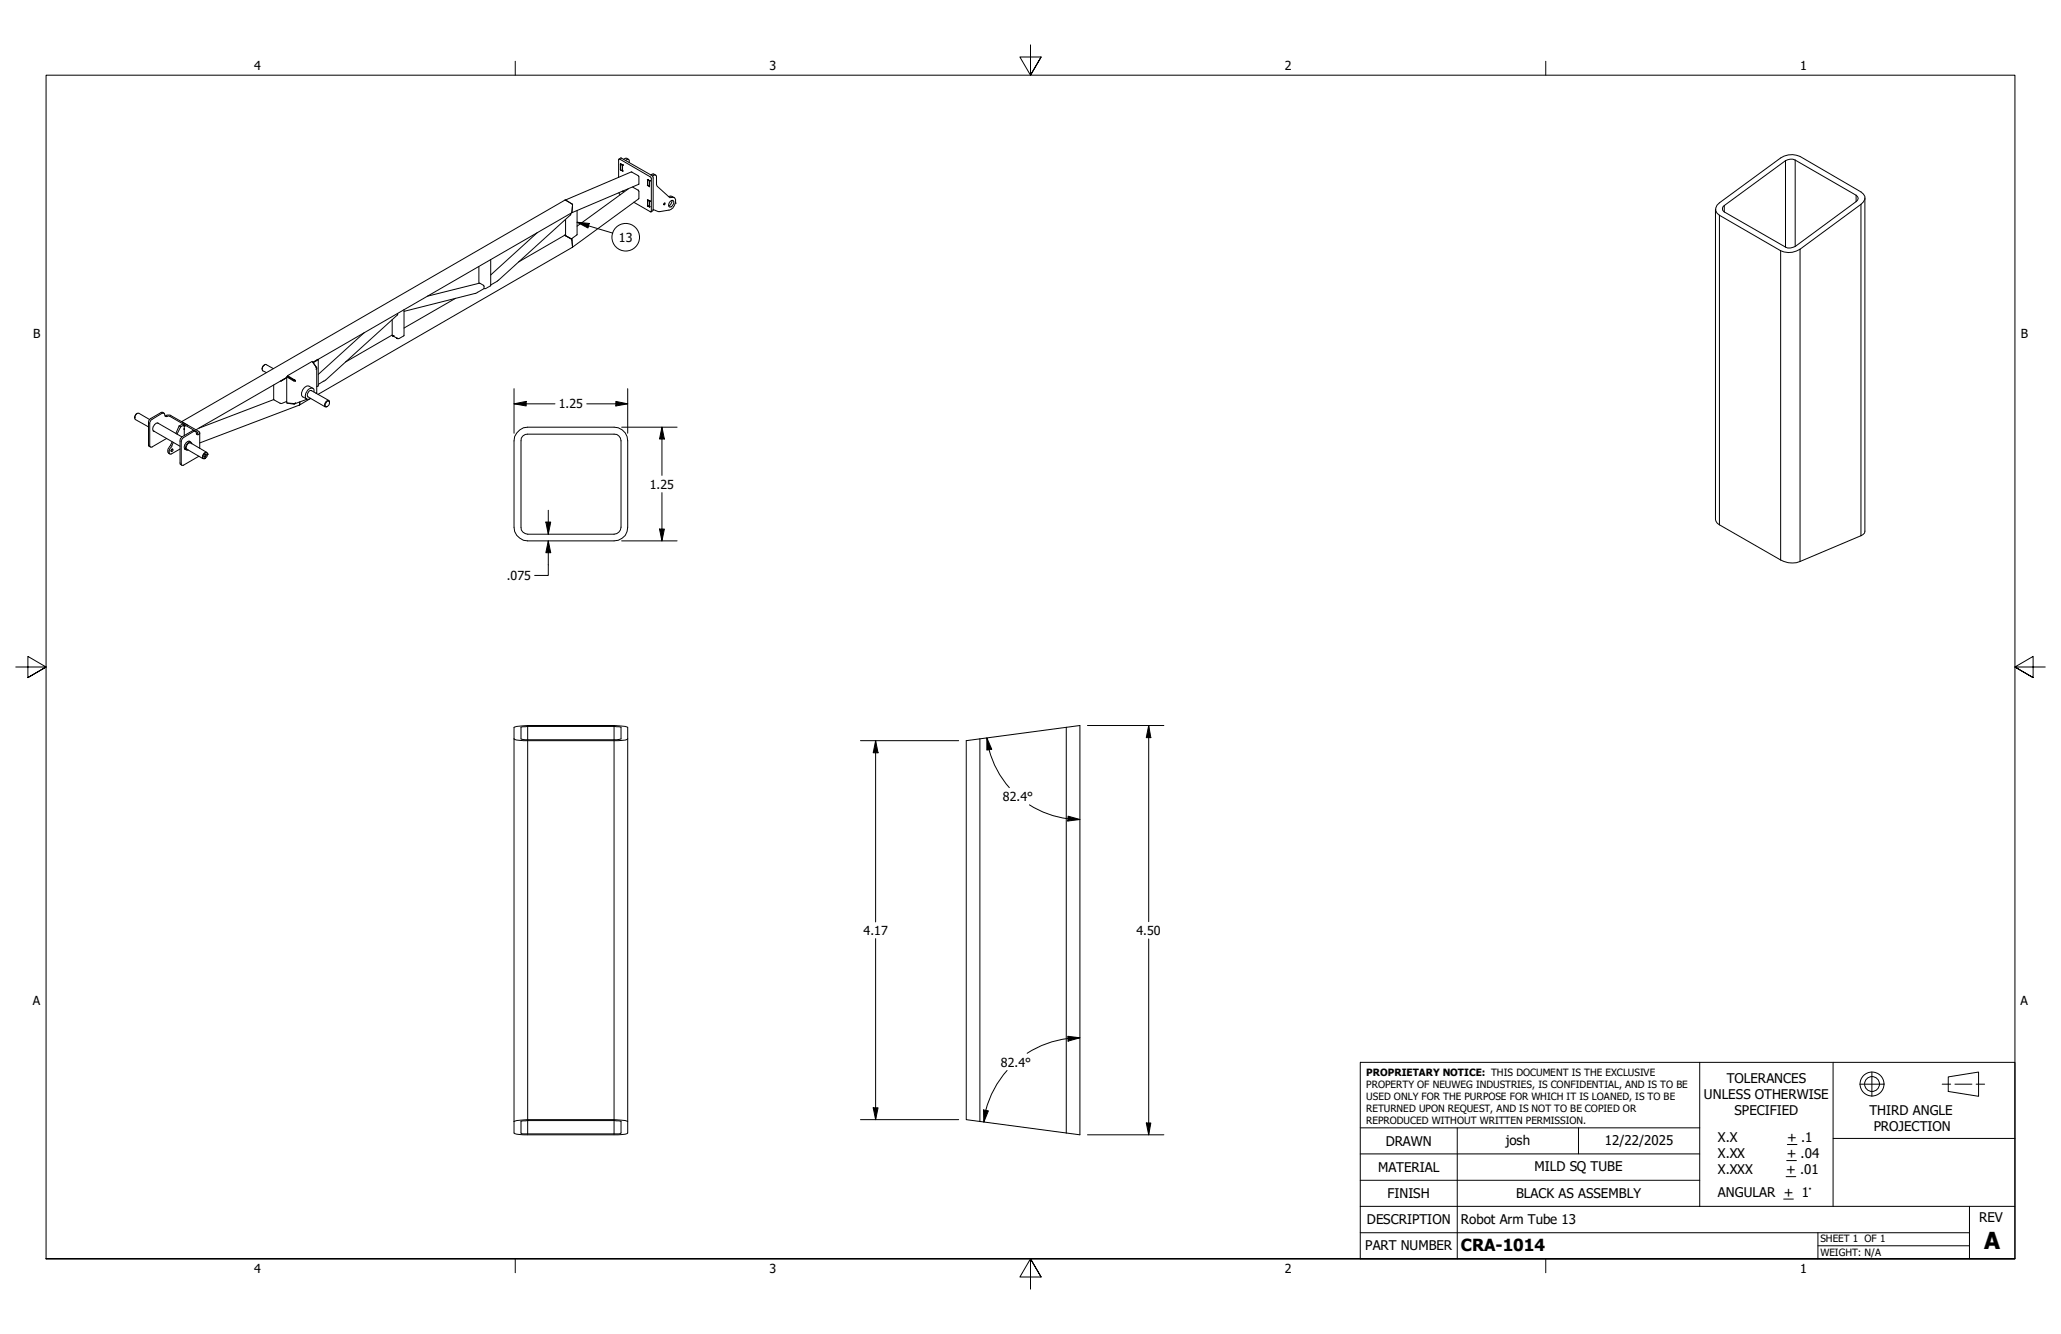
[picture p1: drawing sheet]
<svg xmlns="http://www.w3.org/2000/svg" width="432mm" height="279mm" viewBox="0 0 432 279" stroke-linecap="round" stroke-linejoin="round" font-family="sans-serif">
<!-- layer: Visible (ANSI) -->
<g fill="none" stroke="#000" stroke-width=".21">
<path d="M129.6 37.1l.1-3.8 6.7 3.8 .1 7.2-.2 .1-3.5-2M129.7 33.3l.5-.2 6.6 3.9v7.1l-.4 .3M130 35.5v.1M130 34.4v1.2M130 35.6h.1M130 34.4h.1M130 35.6l.4 .2M130 34.4l.4 .2M130 34.4l.4 .1M130.4 34.5h.1M130.4 35.8h.1M130.4 34.5v.1"/>
<path d="M130.4 34.6v1.2M130.4 34.6h.1M130.7 33.3l.6-.2 .4 .3M131.1 33.6l.2-.1a.3 .3 0 0 1 .4-.1 .3 .3 0 0 1 .1 .3v.3M131.6 39.6l-10.7 7.8M132.5 39.2l1.3 .7v1.8l-13.9 10.1M135.7 37.6h.1M135.6 38.8h.1M135.6 38.8l.1 .1M135.7 37.7l.4 .1zM135.7 38.9l.4 .2M135.7 38.9h.1"/>
<path d="M135.7 38.8l.4 .3M135.7 37.6v1.2M136.1 37.9h.1M136.1 39.1h.1M136.1 37.8h.1M136.1 37.8v.1M136.1 37.8v1.3M136.1 37.9v1.2M136.3 36.6l.5-.2 .6 .3M136.7 36.9l.3-.2a.34 .34 0 0 1 .4 0 .34 .34 0 0 1 .1 .3v1.7l.2 .3 2.6 2.4 .5-.1a.77 .77 0 0 1 .7 1.2l-.5 1-.7 .5-2.4 .3-1.1-.4M100.3 55.8v3.5M102.8 54.4v5.4l-1.1 .7h-.3"/>
<path d="M112.6 48.7l-9.8 8.9M118.3 49.3l1.5 .9 .1 1.6M118.3 49.3l-9.7 5.6M118.4 41.9l13.9-5.9 1.4 .8 .2 .2-.1 1.6-14 6M118.5 49.1l-.2 .2M119.6 44.7v.3l-15.2 13.7-1.6 1M119.8 44.6l.1-1.9-1.5-.8-80.4 46.4M119.8 44.6l-54.2 31.3 .9-.6M119.9 51.8l-53.3 30.8M120.9 44.1v5l-1.1 .9h-.2l-1.1-.7v-3.3M129.7 40.4l.3 .4M130.4 40.1h.1"/>
<path d="M135.6 43.1h.1M135.7 43.1h.1M135.7 41.9v1.2M135.7 41.9h.1M135.7 41.9l.4 .2M135.7 43.1l.4 .2M136.1 42.2h.1M136.1 43.3h.1M136.1 42.1h.1M136.1 42.1v.1M136.1 42.2v1.1M140.1 41.1h.6l.5 .3"/>
<path d="M140.3 42.3a.46 .46 0 0 1 .7-.3 .46 .46 0 0 1 0 .8l-.2 .3a.44 .44 0 0 1-.6 .2 .44 .44 0 0 1-.1-.7zM140.8 42l-.3 .8-.4 .3M141.5 42.5h.1M360.2 42.5l12.9-9.4a4.2 4.2 0 0 1 4-.3l12.8 7.4a1.41 1.41 0 0 1 .9 1.3 1.41 1.41 0 0 1-.9 1.3l-12.8 9.4a4.2 4.2 0 0 1-4 .3l-12.9-7.4a1.46 1.46 0 0 1-.8-1.3 1.46 1.46 0 0 1 .8-1.3zM360.9 43.4l13.2-9.7a2.17 2.17 0 0 1 2-.2l12.8 7.4 .4 .6-.4 .7-12.8 9.4a2.17 2.17 0 0 1-2 .2l-12.8-7.4-.4-.3zM390.7 41.5v70.1l-.8 .6-12.8 5.4a4.7 4.7 0 0 1-4-.3l-12.9-7.4-.4-.3-.4-.8v-65M55.4 76.4l-.3 .3-.2 .6M57.3 77.2l-1.5-.8a.83 .83 0 0 0-.8 .4 .83 .83 0 0 0 .1 .9l.7 .3M58.9 79.8l1.2-.7-19.1 10.9M60.1 79.1l-1.4 .7M60.1 78.9h.1l1.3 .7v.2M60.1 78.9v5.5l1.4 .1 .4-.1-.3 .2"/>
<path d="M60.1 78.9l1.4 .9M60.3 78.7l-.1 .1 1.4 .8v-.1M60.3 78.7l1.3 .8M60.3 78.9h.1M60.7 79.1h.1M61.4 79.5h.1M61.5 79.8h.4M61.5 79.6l.3 .2M61.6 79.6l.2 .2M61.6 79.5l.3 .3M61.8 79.8h.1M65.5 75.8l.7 1.2"/>
<path d="M66.3 76.9l.1 .4h-.2v-.4l-.8-1.2-5.1 3M66.4 77.1l-.1 5.3M66.6 75.2l-.9 .7M66.7 75.3v5.5l-.3 .2M76.3 69.7l-9.6 8.7M82.2 66.9v3.3l.2 .2M82.2 70.2l-9.8 5.6M82.4 70.4h.1M82.4 70.4l.7 .5M83.1 70.9h.1M83.2 70.9h.1M83.3 65.7l-.1 .3-15 13.6-1.5 .9"/>
<path d="M84.6 64.8v5.5l-1 .6h-.4M89.5 62l11-2.7 .9 .6v.6l-1.8 1-15 3.7M95.4 62.5l-10.8 6.2M28.2 87.5h.1M28.8 86.6l-.4 .2-.2 .7M31.4 87.9l-2.3-1.3a.89 .89 0 0 0-.7 1.3l2.7 1.5M32.1 90.2l5.6 3.3M33 88.6l5.1 2.9M33.2 88.7a.74 .74 0 0 0-1.1 .6l-.1 .7 .3 .4M34.4 86.6l-.6-.2-2.3 1.3-.3 .4-.1 5.3 .4 .2M34.5 87.1l.5-.2h.6l6.1 3.5a.38 .38 0 0 1-.1 .6 .38 .38 0 0 1-.5-.4 .32 .32 0 0 0-.2-.3 .32 .32 0 0 0-.3 .1l-2.3 1.4-.3 .5v4.8a.32 .32 0 0 0 .1 .3 .32 .32 0 0 0 .4 0l3.2-1.8M35.9 94.2l.1-.1a.23 .23 0 0 1 .3 .2 .23 .23 0 0 1-.3 .3l-.2-.1z"/>
<path d="M36 94.1l-.2 .3M36.1 92.5l-.3 .7a1.45 1.45 0 0 0-.5 1.7l.3 .2M36.3 92.6l-.3 .9a1.31 1.31 0 0 0-.4 1.6l2.1-1.1M37.5 89.2l-.7 1.6M37.5 89.2l.3 .2M37.8 89.4l-.7 1.5M38.1 88.3l1.3 .8M38.5 89.9h.1M38.6 89.3h.1M38.6 89.8v.1M38.6 89.2v.1M38.6 89.9h.1"/>
<path d="M38.6 89.2v-.2l-.8 .4M38.6 89.2h.1M38.6 89.3v.5M38.6 89.9v1.3M38.6 89l-.2-.2-.9 .4M38.7 89.2h.1M38.7 94l.4 .2M39.6 92.4l.4 .2M39.8 92.5a.74 .74 0 0 0-1.1 .6l-.1 .8 .3 .3M40.2 93a.5 .5 0 0 0-.5-.4 .5 .5 0 0 0-.5 .3l-.3 .8a.42 .42 0 0 0 .1 .5 .42 .42 0 0 0 .4 0M41 90.4l-.6-.2-2.3 1.3-.3 .4-.1 5.3 .4 .3M41.1 90.9a.27 .27 0 0 0 .3-.1 .27 .27 0 0 0 .1-.2l-5.9-3.4h-.5a.41 .41 0 0 1-.5-.1 .41 .41 0 0 1-.1-.4l-.3-.2-.2 .1-2.3 1.3-.3 .6v4.8a.32 .32 0 0 0 .1 .3 .32 .32 0 0 0 .4 0l3-1.8"/>
<path d="M41.8 90.7v3.2M42.8 95.2l.1-.1a.27 .27 0 0 1 .4 .2 .27 .27 0 0 1-.2 .3 .22 .22 0 0 1-.3 .1 .22 .22 0 0 1 0-.3zM42.9 94.9l.1-.1a.4 .4 0 0 1 .5 .2 .4 .4 0 0 1-.1 .4l-.1 .3a.45 .45 0 0 1-.7 .3 .45 .45 0 0 1 0-.8zM42.9 95.1a.25 .25 0 0 1 .2 .4 .25 .25 0 0 1-.4 .1M43.3 94.7l-3.4-1.9a.89 .89 0 0 0-.7 1.3l3.3 2M43.5 95.1a.48 .48 0 0 0-.5-.4 .48 .48 0 0 0-.5 .5l-.1 .5a.34 .34 0 0 0 .2 .4 .34 .34 0 0 0 .4-.1M43.5 95.1h.1M57.3 80.6v3.1l1.5 .8 1.3-.4M57.3 83.7l-15.6 6M60.2 84.4l1.4 .2v-.1M62.7 84.8l-20.9 8M62.8 84.2l-.1 .6"/>
<path d="M64.3 83.6l-2.6 1M65.1 83.4l-2.4 1.4M65.2 81.8l3.7 2.1M65.3 81.9a.8 .8 0 0 0-.9 1l.1 .2 3.6 2.1M65.5 81.3l-.7-.4a1.53 1.53 0 0 0-1.6 1.8l.2 .4 .9 .5-.2 .1 .1-.1M65.8 82.1a.6 .6 0 0 0-.2-.8 .6 .6 0 0 0-.8 .2 1.43 1.43 0 0 0-.5 2.1l.7-.2M68.5 84.1a.36 .36 0 0 1 .5 0 .36 .36 0 0 1 0 .5l-.1 .2a.41 .41 0 0 1-.6 .4 .41 .41 0 0 1 0-.7zM69 84.3a.38 .38 0 0 0-.3-.4 .38 .38 0 0 0-.4 .3l-.3 .6a.36 .36 0 0 0 .2 .4 .36 .36 0 0 0 .4 0M108.3 90.7l.6-.7 .8-.4 .9-.1h18.1a2.86 2.86 0 0 1 2.8 2.8v18.1a2.74 2.74 0 0 1-2.8 2.9h-18.1a2.96 2.96 0 0 1-2.9-2.9v-18.1l.1-.9zM109.5 91.3l.5-.3 .6-.1h18.1a1.41 1.41 0 0 1 1.4 1.4v18.1a1.52 1.52 0 0 1-1.4 1.5h-18.1a1.41 1.41 0 0 1-1.4-1.5v-18.1v-.5zM107.7 152.3l.6-.2 2.3-.1h18.1l2.3 .1 .5 .2v85a2.72 2.72 0 0 1-2 .4h-19.8a3.1 3.1 0 0 1-2-.4zM107.7 154.7a3.1 3.1 0 0 0 2 .4h19.8a2.72 2.72 0 0 0 2-.4"/>
<path d="M109.2 152.3l1.4-.2 19.1 .1 .4 .1v2.4l-.9 .2h-19.2l-.8-.2zM202.4 155.1l23.9-3.1v85.7l-23.9-3.2zM107.7 234.9l.6-.2 2.3-.2h18.1l2.3 .2 .5 .2M109.2 234.8l1.4-.1h18.1l1.4 .2v2.4l-.4 .2h-19.1a1.58 1.58 0 0 1-1.4-.2z"/>
<circle cx="139.2" cy="42.7" r=".17"/>
</g>
<!-- layer: Visible Narrow (ANSI) -->
<g fill="none" stroke="#000" stroke-width=".21">
<path d="M374.1 33.7v18.1M376.1 33.5v18.1M360.2 45.1v64.8M361.3 43.1v1.3M373.1 52.5v64.8M377.1 52.2v65.4M388.9 40.9v1.3M389.9 42.8v69.4M110.6 152.1v2.8M110.6 155.1v79.4M128.7 152.1v2.8M128.7 155.1v79.4"/>
<path d="M205.3 154.7v80.2M223.4 152.3v85M110.6 234.7v2.8M128.7 234.7v2.8"/>
</g>
<!-- layer: Border (ANSI) -->
<path d="M107.9 12.8v2.9M215.9 9.4v6.3l-2.2-3.8h4.4l-2.2 3.8 2.2-3.8M323.8 12.8v2.9M3.3 139.7h6.4l-3.9-2.2v4.4l3.9-2.2-3.9 2.2M428.5 139.7h-6.4l3.9-2.2v4.4l-3.9-2.2 3.9 2.2M9.7 263.7v-248h412.4v248h-412.4h412.4M107.9 263.7v2.9M218.1 267.5l-2.2-3.8 2.2 3.8h-4.4l2.2-3.8v6.3M323.8 263.7v2.9" fill="none" stroke="#000" stroke-width=".21"/>
<!-- layer: Title (ANSI) -->
<g fill="none" stroke="#000" stroke-width=".21">
<path d="M285 222.5h137.1v41.2h-137.1zM285 236.2h71.1M305.3 236.2v27.5M330.7 236.2v5.5M356.1 222.5v30.2M374.5 239.7h2M384 222.5v15.9M389.6 227.1h5.1M392.2 224.5v5.1M406.9 227.1h1.8M408.2 225.6l6.3-1.1v5.1l-6.3-1zM409.6 227.1h3.5"/>
<path d="M414 227.1h1.8M422.1 238.4h-38.1v14.3M285 258.2h127.6M285 252.7h137.1M285 247.2h71.1M285 241.7h71.1M373.7 251.1h2M374.2 246.4h2M374.3 243.1h2.1M380.9 258.2v5.5M412.6 252.7v11M380.9 260.9h31.7"/>
<circle cx="392.2" cy="227" r="2.51"/>
<circle cx="392.2" cy="227" r="1.56"/>
</g>
<!-- layer: Symbol (ANSI) -->
<g fill="none" stroke="#000" stroke-width=".21">
<path d="M120.9 46.5l2.5 .3-.2 1zM120.9 46.5l7.5 2.3"/>
<circle cx="131.1" cy="49.7" r="2.89"/>
</g>
<path d="M120.9 46.5l2.5 .3-.2 1z" fill="#000"/>
<!-- layer: Dimension (ANSI) -->
<g fill="none" stroke="#000" stroke-width=".21">
<path d="M107.7 84.6l2.5-.5v.9zM107.7 84.6h8.6M107.7 81.4v9.3M122.9 84.6h8.6M129 84.1l2.5 .5-2.5 .4zM130.2 89.5h11.7M131.5 81.4v9.3M138.7 89.5l.5 2.4h-1zM138.7 89.5v10.1M114.4 109.3h1l-.5 2.6zM114.9 113.3l.5 2.5h-1zM114.9 113.3v7.2h-2.9"/>
<path d="M114.9 106.9v5M130.2 113.3h11.7M138.2 110.8h1l-.5 2.5zM138.7 103.2v10.1M180.3 155.1h20.6M183.5 155.1l.5 2.6h-1.1zM183.5 155.1v38M206.8 154.6l1 2.3-1 .2zM206.8 154.6l.5 2.4M207.2 157a19.7 19.7 0 0 0 4.3 8M227.8 152h16M240.7 152l.4 2.5h-.9z"/>
<path d="M240.7 152v41M215.7 168.6a19.7 19.7 0 0 0 8 2.9M223.8 170.9l2.5 .7-2.6 .4zM223.8 171.4l2.5 .2M183.5 196.6v37.9M240.7 196.7v41M223.7 217l2.6 .4-2.5 .7zM223.7 217.5a20.4 20.4 0 0 0-8.5 3.1M226.3 217.4l-2.5 .2M180.3 234.5h20.6M182.9 232h1.1l-.5 2.5zM206.1 232.5l1 .2-1 2.3z"/>
<path d="M206.6 232.6l-.5 2.4M211 224.2a20.4 20.4 0 0 0-4.5 8.4M227.8 237.7h16M240.2 235.2h.9l-.4 2.5z"/>
</g>
<g fill="#000">
<path d="M107.7 84.6l2.5-.5v.9zM129 84.1l2.5 .5-2.5 .4zM138.7 89.5l.5 2.4h-1zM114.4 109.3h1l-.5 2.6zM114.9 113.3l.5 2.5h-1zM138.2 110.8h1l-.5 2.5zM183.5 155.1l.5 2.6h-1.1zM206.8 154.6l1 2.3-1 .2zM240.7 152l.4 2.5h-.9zM223.8 170.9l2.5 .7-2.6 .4zM223.7 217l2.6 .4-2.5 .7zM182.9 232h1.1l-.5 2.5z"/>
<path d="M206.1 232.5l1 .2-1 2.3zM240.2 235.2h.9l-.4 2.5z"/>
</g>
<text font-size="4.9" x="415.7" y="261.6">A</text>
<text font-size="3.5" x="306.1" y="262">CRA-1014</text>
<g font-size="2.8">
<text x="361.8" y="226.9">TOLERANCES</text>
<text x="357" y="230.3">UNLESS OTHERWISE</text>
<text x="363.4" y="233.6">SPECIFIED</text>
<text x="391.7" y="233.5">THIRD ANGLE</text>
<text x="290.3" y="240">DRAWN</text>
<text x="315.5" y="239.7">josh</text>
<text x="336.2" y="239.8">12/22/2025</text>
<text x="359.9" y="239.3">X.X</text>
<text x="374.5" y="239.3">+ .1</text>
<text x="392.6" y="236.8">PROJECTION</text>
<text x="288.7" y="245.5">MATERIAL</text>
<text x="321.5" y="245.2">MILD SQ TUBE</text>
<text x="359.9" y="242.6">X.XX</text>
<text x="359.9" y="245.9">X.XXX</text>
<text x="374.2" y="245.9">+ .01</text>
<text x="374.3" y="242.6">+ .04</text>
<text x="290.7" y="251">FINISH</text>
<text x="317.6" y="251">BLACK AS ASSEMBLY</text>
<text x="359.9" y="250.7">ANGULAR + 1°</text>
<text x="286.4" y="256.4">DESCRIPTION</text>
<text x="306.1" y="256.3">Robot Arm Tube 13</text>
<text x="414.7" y="256">REV</text>
<text x="286" y="261.9">PART NUMBER</text>
</g>
<g font-size="2.6">
<text x="53.3" y="14.7">4</text>
<text x="161.2" y="14.7">3</text>
<text x="269.2" y="14.7">2</text>
<text x="377.1" y="14.7">1</text>
<text x="129.7" y="50.7">13</text>
<text x="6.9" y="70.8">B</text>
<text x="423.4" y="70.8">B</text>
<text x="117.1" y="85.5">1.25</text>
<text x="136.1" y="102.4">1.25</text>
<text x="106.2" y="121.5">.075</text>
<text x="210.1" y="167.7">82.4°</text>
<text x="180.9" y="195.8">4.17</text>
<text x="238.1" y="195.8">4.50</text>
<text x="6.9" y="210.5">A</text>
<text x="423.3" y="210.5">A</text>
<text x="209.7" y="223.4">82.4°</text>
<text x="53.3" y="266.6">4</text>
<text x="161.2" y="266.6">3</text>
<text x="269.2" y="266.6">2</text>
<text x="377.1" y="266.6">1</text>
</g>
<g font-size="2.1">
<text x="286.3" y="225.4">PROPRIETARY NOTICE: THIS DOCUMENT IS THE EXCLUSIVE</text>
<text x="286.3" y="227.8">PROPERTY OF NEUWEG INDUSTRIES, IS CONFIDENTIAL, AND IS TO BE</text>
<text x="286.3" y="230.4">USED ONLY FOR THE PURPOSE FOR WHICH IT IS LOANED, IS TO BE</text>
<text x="286.3" y="232.9">RETURNED UPON REQUEST, AND IS NOT TO BE COPIED OR</text>
<text x="286.3" y="235.4">REPRODUCED WITHOUT WRITTEN PERMISSION.</text>
<text x="381.4" y="260.2">SHEET 1 OF 1</text>
<text x="381.4" y="263">WEIGHT: N/A</text>
</g>
</svg>
